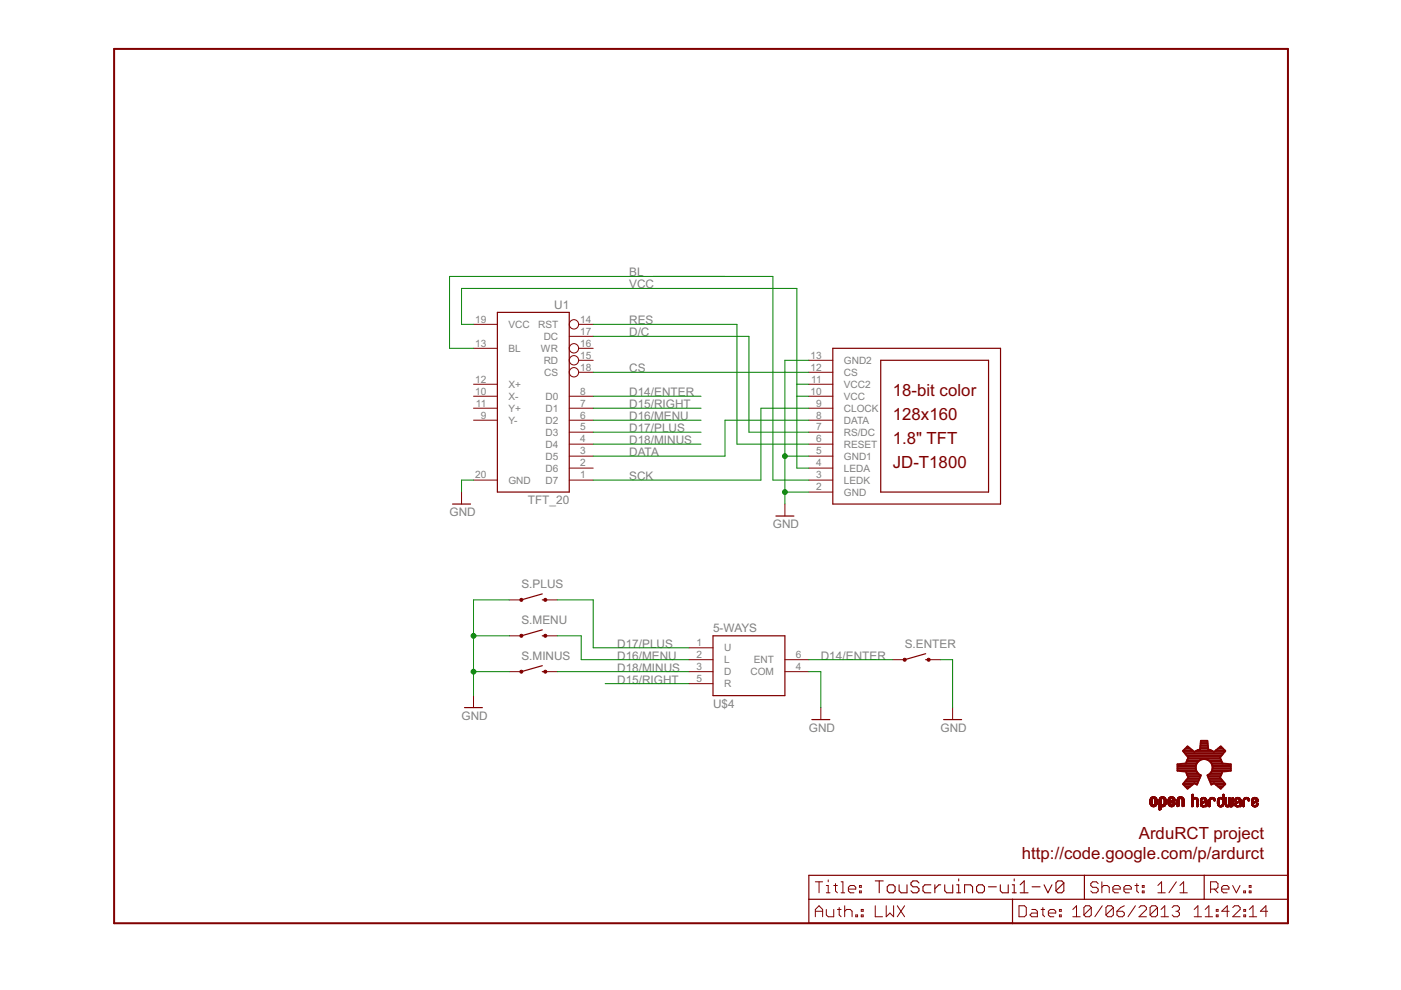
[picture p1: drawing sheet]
<svg xmlns="http://www.w3.org/2000/svg" width="297mm" height="210mm" viewBox="0 0 297 210" stroke-linecap="round" stroke-linejoin="round" font-family="sans-serif">
<g fill="none" stroke="#800000" stroke-width=".21">
<path d="M100.4 68.8h5.1M100.4 73.9h5.1M120.7 71.3h5.1M122.7 68.8h3.1M122.7 78.9h3.1M122.7 73.9h3.1M122.7 76.4h3.1M171.5 78.9h5.1M171.5 76.4h5.1M100.4 84h5.1M100.4 86.6h5.1M100.4 89.1h5.1"/>
<path d="M100.4 81.5h5.1M120.7 84h5.1M120.7 86.6h5.1M120.7 89.1h5.1M120.7 91.6h5.1M120.7 94.2h5.1M120.7 96.7h5.1M120.7 99.3h5.1M171.5 84h5.1M171.5 86.6h5.1M171.5 89.1h5.1M171.5 91.6h5.1"/>
<path d="M171.5 94.2h5.1M171.5 96.7h5.1M171.5 99.3h5.1M171.5 81.5h5.1M97.9 104.3v2.6M100.4 101.8h5.1M120.7 101.8h5.1M166.4 106.9v2.5M171.5 101.8h5.1M171.5 104.3h5.1M108 127.2h2.5M108 134.8h2.5"/>
<path d="M115.6 127.2h2.6M115.6 134.8h2.6M146.1 137.4h5.1M146.1 139.9h5.1M166.4 139.9h5.1M189.3 139.9h2.5M196.9 139.9h2.5M100.4 147.5v2.5M108 142.4h2.5M115.6 142.4h2.6M146.1 142.4h5.1M146.1 144.9h5.1"/>
<path d="M166.4 142.4h5.1M174 150v2.6M202 150v2.6M243.8 170.3h.4M243.8 170.2h.4M243.8 170.1h.4M243.8 170h.4M243.8 169.9h.4M243.8 169.8h.4M243.8 169.7h.4M243.8 169.6h.4M243.9 170.5h.4"/>
<path d="M243.9 170.4h.4M243.9 169.5h.4M243.9 170.6h.6M243.9 170.6h.5M243.9 170.7h1.3M243.9 169.3h1.3M243.9 169.2h1.3M244 170.8h1.2M244 169.2h1.2M244 170.8h1.1M244 169.2h1.1M244.1 170.9h1"/>
<path d="M244.1 169.1h1M244.1 170.9h.9M244.1 169.1h.9M244.2 169h.7M244.2 171h.7M244.3 169.4l-.4 .1M244.4 171h.4M244.4 169.4h-.5M244.4 169h.4M244.5 169.3l-.6 .1M244.7 169.3l.6 .1M244.8 170.6h.5"/>
<path d="M244.8 169.4h.5M244.8 170.5h.5M244.9 170.5h.4M244.9 169.5h.4M244.9 170.4h.4M244.9 170.3h.4M244.9 170.2h.4M244.9 170.1h.4M244.9 170h.4M244.9 169.9h.4M244.9 169.8h.4M244.9 169.7h.4"/>
<path d="M244.9 169.6h.4M245.2 170.7h-1.3M245.3 170.6h-.6M245.8 171.7h.1M245.8 171.5h.3M245.8 171.4h.3M245.8 171.3h.3M245.8 171.2h.3M245.8 171.1h.3M245.8 171h.4M245.8 170.8h1.3M245.8 170.7h1.3"/>
<path d="M245.8 170.6h.6M245.8 170.6h.5M245.8 170.5h.4M245.8 170.4h.3M245.8 170.3h.3M245.8 170.2h.3M245.8 170.1h.3M245.8 170h.3M245.8 169.9h.3M245.8 169.8h.3M245.8 169.7h.3M245.8 169.6h.3"/>
<path d="M245.8 169.5h.4M245.8 169.3h1.3M245.9 169.3h1.2M245.9 169.2h1.2M245.9 169.2h1.1M246 169.1h1M246.1 169.1h.8M246.1 171.7h-.3M246.1 171.6h-.3M246.1 169h.7M246.2 169.4l-.4 .1M246.3 171h.4"/>
<path d="M246.3 169.4h-.5M246.3 169h.4M246.4 169.3l-.6 .1M246.6 170.6h.6M246.6 169.3h.6M246.7 169.4h.5M246.8 169.5h.4M246.8 170.4h.4M246.8 171h-1M246.8 169.6h.4M246.8 170.3h.4M246.8 170.2h.4"/>
<path d="M246.8 170.1h.4M246.8 170h.4M246.8 169.9h.4M246.8 169.8h.4M246.8 169.7h.4M246.9 170.9l-1.1 .1M247 170.9h-1.2M247.1 170.8h-1.3M247.1 170.7l-1.3 .1M247.2 170.6h-.5M247.2 170.5h-.5M247.2 170.5h-.4"/>
<path d="M247.7 170.5h.4M247.7 170.4h.4M247.7 170.3h.4M247.7 169.9h1.4M247.7 169.8h.4M247.7 169.8h.3M247.7 169.7h.3M247.7 169.5h.4M247.7 170.6h.6M247.7 170.6h.5M247.8 170.7h1.2M247.8 169.3h1.2"/>
<path d="M247.8 169.2h1.2M247.8 170.8h1.1M247.9 169.2h1M247.9 170.9h1M247.9 169.1h1M248 170.9h.8M248 169.1h.8M248.1 171h.7M248.1 169.7h-.4M248.1 169h.7M248.1 169.6h-.4M248.1 169.4l-.4 .1"/>
<path d="M248.2 170.3h-.5M248.2 169.4h-.5M248.2 171h.4M248.2 169.8h.9M248.2 169h.4M248.3 169.3l-.6 .1M248.3 170.2l-.6 .1M248.3 169.8h.8M248.4 170.2h-.7M248.5 169.7h.6M248.5 169.3l.6 .1M248.5 170.1l-.8 .1"/>
<path d="M248.6 169.4h.5M248.6 170.6h.5M248.7 170.1h-1M248.7 169.6h.4M248.7 169.5h.4M248.7 170.5h.4M248.7 170.4h.4M248.8 170.3h.3M248.8 170l-1.1 .1M248.8 170.2h.3M248.9 170h-1.2M249 170.8h-1.2"/>
<path d="M249 170.2h.1M249 169.9h-1.3M249.1 170.6h-.6M249.1 170.5h-.4M249.6 171h.2M249.6 170.9h.4M249.6 170.8h.4M249.6 170.7h.4M249.6 170.6h.4M249.6 170.5h.4M249.6 170.4h.4M249.6 170.3h.4"/>
<path d="M249.6 170.2h.4M249.6 170.1h.4M249.6 170h.4M249.6 169.9h.4M249.6 169.8h.4M249.6 169.7h.4M249.6 169.6h.4M249.6 171h.1M249.7 169.3h1.3M249.7 169.2h1.2M249.8 169.2h1.1M249.8 169.1h1"/>
<path d="M249.9 169.1h.8M249.9 170.9l-.3 .1M250 169h.7M250 169.5l-.4 .1M250 169.5h-.4M250.1 169.4h-.5M250.1 169h.4M250.2 169.3l-.6 .1M250.4 169.3l.6 .1M250.5 169.4h.5M250.6 169.4l.4 .1M250.6 169.5h.4"/>
<path d="M250.6 169.5l.5 .1M250.7 170.8h.4M250.7 170.7h.4M250.7 170.6h.4M250.7 170.5h.4M250.7 170.4h.4M250.7 170.3h.4M250.7 170.2h.4M250.7 170.1h.4M250.7 170h.4M250.7 169.9h.4M250.7 169.8h.4"/>
<path d="M250.7 169.7h.4M250.7 169.6h.4M250.7 171h.1M250.9 171h-.2M251 170.9l-.3 .1M251.1 170.9h-.4M252.7 171h.1M252.7 168.6h.3M252.7 170.9h.3M252.7 170.8h.3M252.7 170.7h.3M252.7 170.6h.3"/>
<path d="M252.7 170.5h.3M252.7 170.4h.3M252.7 170.3h.3M252.7 170.2h.3M252.7 170.1h.3M252.7 170h.3M252.7 169.9h.3M252.7 169.8h.3M252.7 169.7h.3M252.7 169.6h.3M252.7 169.5h.4M252.7 169.4h1.3"/>
<path d="M252.7 169.3h1.2M252.7 169.2l1.2 .1M252.7 169.2h1.1M252.7 169.1l1 .1M252.7 169.1h.3M252.7 169h.3M252.7 168.9h.3M252.7 168.8h.3M252.7 168.7h.3M252.7 168.5h.3M252.8 168.5h.2M252.8 168.4h.2"/>
<path d="M252.9 171h-.2M253 170.9h-.3M253 169.5l-.3 .1M253.1 169.4l-.4 .1M253.1 169.1h.5M253.2 169.4h-.5M253.3 169.1h.1M253.6 169.4h.4M253.6 169.4l.4 .1M253.7 169.5h.3M253.7 169.5l.3 .1M253.7 169.6h.3"/>
<path d="M253.8 169.7h.2M253.8 170.9h.2M253.8 170.8h.2M253.8 170.7h.2M253.8 170.6h.2M253.8 170.5h.2M253.8 170.4h.2M253.8 170.3h.2M253.8 170.2h.2M253.8 170.1h.2M253.8 170h.2M253.8 169.9h.2"/>
<path d="M253.8 169.8h.2M253.9 171l-.1 .1M254 171h-.2M254 170.9l-.2 .1M254.5 170.6h.3M254.5 169.8h.2M254.5 169.7h.3M254.5 170.7l.4 .1M254.5 170.7h.4M254.5 169.9h.1M254.5 169.6h.3M254.5 169.5h.4"/>
<path d="M254.6 170.8h.8M254.6 170.8h.4M254.6 169.5h.3M254.6 170.9h.8M254.6 169.4h1.2M254.7 170.9h.7M254.7 169.3h1M254.7 169.2l1 .1M254.7 171h.7M254.8 169.8h-.3M254.8 169.2h.8M254.8 170.5h-.3"/>
<path d="M254.8 169.7h-.3M254.8 171h.6M254.9 170.4h-.4M254.9 170.1h1M254.9 170.3l-.4 .1M254.9 169.1h.5M255 170h.9M255 169.4l-.4 .1M255 171.1h.1M255 169.4h-.4M255.1 170.3h-.5M255.1 171.1h.1"/>
<path d="M255.1 170.8h.3M255.1 169.9h.8M255.1 169.1h.2M255.2 170.2l-.6 .1M255.2 169.9h.7M255.3 170.2h-.7M255.4 169.4h.4M255.4 169.8h.5M255.4 169.4l.4 .1M255.4 170.1l-.7 .1M255.5 169.5h.3M255.5 169.8h.4"/>
<path d="M255.5 169.5h.4M255.5 170.1h.4M255.5 169.6h.4M255.6 171h.1M255.6 170.9h.3M255.6 170.8h.3M255.6 170.7h.3M255.6 170.6h.3M255.6 170.5h.3M255.6 170.4h.3M255.6 170.3h.3M255.6 170.2h.3"/>
<path d="M255.6 169.7h.3M255.9 171h-.3M255.9 170.9l-.3 .1M255.9 170.1h-1.2M256.3 170.9h.3M256.3 170.8h.3M256.3 170.7h.3M256.3 170.6h.3M256.3 170.5h.3M256.3 170.4h.3M256.3 170.3h.3M256.3 170.2h.3"/>
<path d="M256.3 170.1h.3M256.3 170h.3M256.3 169.9h.3M256.3 169.8h.3M256.3 169.7h.3M256.3 169.5h.4M256.5 169.3h1M256.5 171l-.2 .1M256.6 171h-.3M256.6 169.2h.8M256.6 170.9l-.3 .1M256.6 169.6h-.3"/>
<path d="M256.7 169.5h-.4M256.8 169.1h.5M256.8 169.4l-.4 .1M256.8 169.4h-.4M256.9 169.1h.1M257.2 169.4h.4M257.2 169.4l.4 .1M257.3 169.5h.4M257.4 169.6h.3M257.4 169.7h.3M257.4 169.8h.1M257.6 169.4h-1.2"/>
<path d="M257.6 169.8h-.2M258.1 170.4h.3M258.1 170.3h.3M258.1 170.2h.3M258.1 170.1h.3M258.1 170h.3M258.1 169.9h.3M258.1 169.8h.3M258.1 170.5h.3M258.1 169.7h.3M258.1 170.6h.4M258.1 169.6h.3"/>
<path d="M258.2 170.7h.4M258.2 170.6h.3M258.2 170.7l.4 .1M258.2 170.8h.6M258.3 170.8h1.1M258.3 169.3h1.2M258.3 170.9h1M258.4 170.9h.9M258.4 169.2h1.1M258.4 171h.8M258.5 169.5l-.3 .1M258.5 169.5h-.3"/>
<path d="M258.5 171h.6M258.6 169.1h.5M258.6 169.4l-.4 .1M258.6 169.4h-.4M258.7 171.1h.1M258.7 169.1h.2M258.8 171.1h.1M259 169.4h.5M259.1 169.4h.4M259.1 170.7h.3M259.1 169.5h.4M259.2 170.6h.3"/>
<path d="M259.2 170.5h.3M259.2 170.4h.3M259.2 170.3h.3M259.2 170.2h.3M259.2 170.1h.3M259.2 170h.3M259.2 169.9h.3M259.2 169.8h.3M259.2 169.7h.3M259.2 169.6h.3M259.2 169.1h.3M259.2 169h.3"/>
<path d="M259.2 168.9h.3M259.2 168.8h.3M259.2 168.7h.3M259.2 168.6h.3M259.2 168.5h.3M259.4 168.4h.1M259.4 170.8h-.5M259.4 170.7l-.4 .1M259.5 170.6h-.4M259.5 170.5h-.3M259.5 169.3l-1.3 .1M259.8 170.6h.3"/>
<path d="M259.8 170.5h.3M259.8 170.4h.3M259.8 170.3h.3M259.8 170.2h.3M259.8 170.1h.3M259.8 170h.3M259.8 169.9h.3M259.8 169.8h.3M259.8 169.7h.3M259.8 169.6h.3M259.8 169.5h.3M259.8 169.4h.3"/>
<path d="M259.8 169.3h.3M259.8 169.2h.3M259.8 170.8h1.7M259.8 170.7l.3 .1M259.8 170.7h.3M259.8 170.8h1.6M259.9 170.9h1.5M259.9 170.9h1.4M259.9 171h1.4M259.9 169.1h.2M260 171h.5M260.2 171.1h.1"/>
<path d="M260.3 171.1h.1M260.4 170.8h.5M260.5 170.7h.3M260.5 170.6h.3M260.5 170.5h.3M260.5 170.4h.3M260.5 170.3h.3M260.5 170.2h.3M260.5 170.1h.3M260.5 170h.3M260.5 169.9h.3M260.5 169.8h.3"/>
<path d="M260.5 169.7h.3M260.5 169.6h.3M260.5 169.5h.3M260.5 169.4h.3M260.5 169.3h.3M260.5 169.2h.3M260.6 169.1h.2M260.7 171h.5M261 171.1h.1M261.1 170.7h.4M261.2 170.6h.3M261.2 170.5h.3"/>
<path d="M261.2 170.4h.3M261.2 170.3h.3M261.2 170.2h.3M261.2 170.1h.3M261.2 170h.3M261.2 169.9h.3M261.2 169.8h.3M261.2 169.7h.3M261.2 169.6h.3M261.2 169.5h.3M261.2 169.4h.3M261.2 169.3h.3"/>
<path d="M261.2 169.2h.3M261.3 169.1h.2M261.5 170.7l-.4 .1M261.7 170.6h.4M261.7 170.5h.4M261.8 170.7l.4 .1M261.8 170.7h.3M261.8 169.9h.1M261.8 169.7h.2M261.8 169.6h.3M261.8 170.8h.8M261.8 170.8l.8 .1"/>
<path d="M261.9 170.9h.8M261.9 169.4h1.1M261.9 169.3h1.1M262 169.8h-.2M262 169.3h.9M262 171h.7M262 169.2h.9M262.1 169.7h-.3M262.1 171h.6M262.1 169.2h.7M262.1 169.5l-.3 .1M262.1 170.4h-.4"/>
<path d="M262.1 170.1h1M262.1 169.5h-.3M262.2 170.3l-.4 .1M262.2 170h.9M262.2 169.1h.5M262.2 169.4l-.4 .1M262.3 169.4h-.5M262.3 171.1h.1M262.3 170.3h-.5M262.4 169.9h.7M262.4 169.1h.1M262.5 170.2l-.7 .1"/>
<path d="M262.5 169.9h.6M262.6 170.2h-.7M262.6 169.4h.5M262.6 169.8h.5M262.7 169.4l.4 .1M262.7 170.1l-.8 .1M262.7 169.8h.4M262.7 169.5h.4M262.8 169.5h.3M262.8 169.6h.3M262.8 170.1h.3M262.8 169.7h.3"/>
<path d="M262.8 170.9h.3M262.8 170.8h.3M262.8 170.7h.3M262.8 170.6h.3M262.8 170.5h.3M262.8 170.4h.3M262.8 170.3h.3M262.8 170.2h.3M263 171l-.2 .1M263.1 171h-.3M263.1 170.1h-1.1M263.6 171h.1"/>
<path d="M263.6 170.9h.2M263.6 170.8h.2M263.6 170.7h.2M263.6 170.6h.2M263.6 170.5h.2M263.6 170.4h.2M263.6 170.3h.2M263.6 170.2h.2M263.6 170.1h.2M263.6 170h.2M263.6 169.9h.2M263.6 169.8h.2"/>
<path d="M263.6 169.7h.2M263.6 169.5h.3M263.7 169.3h1.1M263.8 169.2l1 .1M263.8 171h-.2M263.8 169.2h.9M263.8 170.9l-.2 .1M263.9 169.7h-.3M263.9 169.2h.7M263.9 169.6h-.3M263.9 169.5l-.3 .1M264 169.1h.5"/>
<path d="M264 169.4l-.4 .1M264.1 169.4h-.4M264.2 169.1h.1M264.4 169.4h.5M264.5 169.4l.4 .1M264.6 169.5h.3M264.6 169.7h.3M264.6 169.6h.3M264.6 169.8h.2M264.8 169.4h-1.1M264.9 169.8h-.3M264.9 169.7h-.3"/>
<path d="M265.4 170.6h.4M265.4 170.6h.3M265.4 170.5h.3M265.4 170h1.1M265.4 170h.3M265.4 169.9h.3M265.4 169.8h.3M265.4 169.7h.3M265.4 169.6h.3M265.4 170.7h.4M265.5 170.7l.4 .1M265.5 170.8h.5"/>
<path d="M265.5 169.4h1.2M265.5 170.8h1.1M265.5 169.3h1.1M265.6 170.9h1M265.6 169.2h1M265.6 170.9h.9M265.6 169.2h.9M265.7 171h.7M265.7 169.2h.7M265.7 170.4h-.3M265.7 169.5l-.3 .1M265.8 171h.6"/>
<path d="M265.8 170.3l-.4 .1M265.8 169.5h-.4M265.8 169.1h.5M265.8 169.4l-.3 .1M265.9 169.4h-.4M265.9 170.3h-.5M265.9 171.1h.1M266 169.1h.1M266 171.1h.1M266 170.2l-.6 .1M266.1 170.2h-.7M266.2 169.8h.5"/>
<path d="M266.2 169.4h.5M266.3 170.1l-.9 .1M266.3 169.8h.4M266.3 169.4l.4 .1M266.4 169.5h.3M266.4 170.6h.3M266.4 170.1h-1M266.4 169.7h.3M266.4 169.6h.3M266.5 170.5h.2M266.5 170.4h.2M266.6 170.3h.1"/>
<path d="M266.6 170.8h-.5M266.7 170h-.9M266.7 170.7l-.4 .1M266.7 170.7h-.4M266.7 169.9h-.8M266.7 170.5h-.3M266.7 169.9h-.6M172.9 193.2h1.5M172.9 187h1.5M172.9 194.4v-1.6l.8-.8 .7 .8v1.6M173.7 187v2.3M175.2 192.8v1.2l.4 .4h1.2v-1.6"/>
<path d="M175.2 189.3h.8M175.2 187.7h.4v1.6M175.6 186.6v.4M176.8 187.7h.7M177.1 187.3v1.6l.4 .4M177.5 192.8h.8M177.9 192.4v1.6l.4 .4M178.3 189.3h.8M178.3 187h.4v2.3M179.1 193.2l.4-.4h.8l.4 .4v1.2M179.1 192v2.4M179.9 188.5h1.5v-.4l-.3-.4h-.8l-.4 .4v.8l.4 .4h.8"/>
<path d="M181.4 194h.4v.4h-.4zM182.2 188.9h.4v.4h-.4zM182.2 187.7h.4v.4h-.4zM182.6 194h.4v.4h-.4zM182.6 192.8h.4v.4h-.4zM185.6 192v2.4h1.5M187.9 192v2.4l.8-.8 .8 .8v-2.4M190.2 192l1.6 2.4M191.8 192l-1.6 2.4M216 192h1.2l.4 .4v1.6l-.4 .4h-1.2zM218.8 192.8h.7l.4 .4v1.2h-1.1l-.4-.4 .4-.4h1.1M220.7 192.8h.8"/>
<path d="M221.1 192.4v1.6l.4 .4M222.3 193.6h1.5v-.4l-.4-.4h-.7l-.4 .4v.8l.4 .4h.7M224.6 194h.4v.4h-.4zM224.6 192.8h.4v.4h-.4zM227.5 194.4h1.5M227.5 192.8l.7-.8v2.4M231.4 192.4v1.6l-.4 .4h-.8l-.4-.4M231.4 192.4l-.4-.4h-.8l-.4 .4v1.6M231.4 192.4l-1.6 1.6M232.8 187.3l-.3-.3h-.8l-.4 .3v.4l.4 .4h.8l.3 .4v.4l-.3 .4h-.8l-.4-.4M233.6 188.1l.4-.4h.8l.4 .4v1.2M233.6 187v2.3"/>
<path d="M233.7 192l-1.6 2.4M235.9 188.5h1.6v-.4l-.4-.4h-.8l-.4 .4v.8l.4 .4h.8M236.1 192.4v1.6l-.5 .4h-.7l-.4-.4M236.1 192.4l-.5-.4h-.7l-.4 .4v1.6M236.1 192.4l-1.6 1.6M236.8 193.2h1.2l.4 .4v.4l-.4 .4h-.8l-.4-.4zM238.3 188.5h1.6v-.4l-.4-.4h-.8l-.4 .4v.8l.4 .4h.8M238.4 192l-.8 .4-.8 .8M240.6 187.7h.8M240.7 192l-1.5 2.4M241 187.3v1.6l.4 .4M241.5 192.4l.4-.4h.8l.4 .4v.4l-1.6 1.6h1.6"/>
<path d="M242.2 188.9h.4v.4h-.4zM242.2 187.7h.4v.4h-.4zM245.4 192.4v1.6l-.4 .4h-.8l-.4-.4M245.4 192.4l-.4-.4h-.8l-.4 .4v1.6M245.4 192.4l-1.6 1.6M245.5 187.7l.8-.7v2.3M245.5 189.3h1.6M246.2 194.4h1.5M246.2 192.8l.8-.8v2.4M248.5 192.4l.4-.4h.8l.4 .4v.4l-.4 .4M249.3 193.2h.4M249.4 187l-1.6 2.3"/>
<path d="M249.7 193.2l.4 .4v.4l-.4 .4h-.8l-.4-.4M250.2 189.3h1.5M250.2 187.7l.8-.7v2.3M253.2 194.4h1.5M253.2 192.8l.8-.8v2.4M255.5 194.4h1.6M255.5 192.8l.8-.8v2.4M256.7 188.5h1.2l.3-.4v-.8l-.3-.3h-1.2v2.3M257.5 188.5l.7 .8M257.9 194h.4v.4h-.4zM257.9 192.8h.4v.4h-.4zM259 188.5h1.6v-.4l-.4-.4h-.8l-.4 .4v.8l.4 .4h.8"/>
<path d="M260.6 193.2h-1.6l1.2-1.2v2.4M261.3 187.7l.8 1.6 .8-1.6M261.4 192.4l.4-.4h.8l.3 .4v.4l-1.5 1.6h1.5M263.7 188.9h.4v.4h-.4zM263.7 194h.4v.4h-.4zM263.7 192.8h.4v.4h-.4zM264.9 188.9h.3v.4h-.3zM264.9 187.7h.3v.4h-.3zM264.9 194.4h1.5M264.9 192.8l.8-.8v2.4M268.8 193.2h-1.6l1.2-1.2v2.4"/>
<circle cx="121.7" cy="68.8" r=".99"/>
<circle cx="121.7" cy="73.9" r=".99"/>
<circle cx="121.7" cy="78.9" r=".99"/>
<circle cx="121.7" cy="76.4" r=".99"/>
</g>
<path d="M24.2 10.4h248.9v185.3h-248.9z" fill="none" stroke="#800000" stroke-width=".42"/>
<g fill="none" stroke="#800000" stroke-width=".25">
<path d="M105.5 66.2h15.2v38.1h-15.2zM176.6 73.9h35.5v33h-35.5zM186.7 76.4h22.9v27.9h-22.9zM95.9 106.9h3.9M164.5 109.4h3.8M115 134.8h.6M115 127.2h.6M115 125.9l-4.5 1.3M115 133.5l-4.5 1.3M151.2 134.8h15.2v12.7h-15.2zM196.3 139.9h.6M196.3 138.6l-4.5 1.3"/>
<path d="M98.5 150h3.8M115 142.4h.6M115 141.1l-4.5 1.3M172.1 152.6h3.8M200.1 152.6h3.8M273.1 160.2v35.5M171.5 190.7h101.6M229.9 185.6v5.1M255.3 185.6v5.1M273.1 185.6h-101.6v10.1h43.2v-5"/>
</g>
<g fill="none" stroke="#800000" stroke-width=".23">
<path d="M185.6 186.8h1.7M186.4 186.8v2.5M188.5 187.6h.9l.4 .4v.9l-.4 .4h-.9l-.4-.4v-.9zM190.6 187.6v1.3l.5 .4h1.2v-1.7M194.8 187.2l-.4-.4h-.8l-.5 .4v.4l.5 .4h.8l.4 .4v.5l-.4 .4h-.8l-.5-.4M197.4 187.6h-1.3l-.4 .4v.9l.4 .4h1.3M198.2 187.6v1.7M199.5 187.6h-.4l-.9 .8M200.3 187.6v1.3l.4 .4h1.3v-1.7M202.8 189.3h.9M202.8 187.6h.5v1.7M203.3 186.4v.4"/>
<path d="M204.5 189.3v-1.7h1.3l.4 .4v1.3M207.5 187.6h.8l.4 .4v.9l-.4 .4h-.8l-.4-.4v-.9zM209.6 188h1.6M212.1 187.6v1.3l.4 .4h1.3v-1.7M214.6 189.3h.9M214.6 187.6h.4v1.7M215 186.4v.4M216.3 189.3h1.7M216.3 187.6l.8-.8v2.5M218.8 188h1.7M221.4 187.6l.8 1.7 .8-1.7M225.6 187.2l-.5-.4h-.8l-.4 .4v1.7"/>
<path d="M225.6 187.2v1.7l-.5 .4h-.8l-.4-.4M225.6 187.2l-1.7 1.7"/>
</g>
<g fill="none" stroke="#800000" stroke-width=".38">
<path d="M250.9 159.1h1.9M251 159.4h8.6M251.3 159.8h8M251.3 158.7h1.1M251.6 158.4h.4M253.9 159.1h2.8M254.4 158.7h1.8M254.5 158.4h1.6M254.5 158h1.6M254.6 157.7h1.5M254.6 157.3h1.4M257.8 159.1h1.9"/>
<path d="M258.2 158.7h1.1M258.6 158.4h.4M249.6 163.3h4M249.6 162.9h3.9M249.6 162.6h3.9M249.6 162.2h4M251 166.1h2.9M251 166.4h1.8M251.2 161.9h2.5M251.2 165.7h2.9M251.3 166.8h1.1M251.5 163.6l-1.9-.2v-1.4l1.9-.1 .5-1.2-1.2-1.5 1-1 1.4 1.2 1.2-.5 .2-1.8h1.4l.2 1.8 1.2 .5 1.4-1.2 1 1-1.2 1.5 .5 1.2 1.9 .1v1.4l-1.9 .2"/>
<path d="M251.5 163.6h2.2M251.5 165.4h2.7M251.5 160.1h7.6M251.6 161.5h2.4M251.6 164h2.4M251.7 167.1h.2M251.7 161.2h2.7M251.7 164.3h2.8M251.8 165h2.6M251.8 160.5h7M251.9 164.7h2.6M251.9 160.8h6.8"/>
<path d="M253.7 161.9a1.8 1.8 0 0 0 .9 2.5l-.8 2-.6-.3-1.4 1.1-1-1 1.2-1.4-.5-1.2M253.7 161.9a1.79 1.79 0 0 1 2.5-.7 1.79 1.79 0 0 1 .7 2.4M256.1 164.7h2.6M256.1 164.3h2.8M256.2 161.2h2.7M256.2 165h2.6M256.4 165.4h2.7M256.5 165.7h2.9M256.6 164h2.4M256.6 161.5h2.4M256.7 166.1h3M256.9 163.6l-.9 .8 .8 2 .6-.3 1.4 1.1 1-1-1.2-1.4 .5-1.2"/>
<path d="M256.9 163.6h2.2M256.9 161.9h2.5M257 163.3h4M257 162.2h4M257.1 162.9h3.9M257.1 162.6h3.9M257.8 166.4h1.8M258.2 166.8h1.1M258.7 167.1h.2"/>
</g>
<g fill="#800000" stroke="#800000" stroke-width=".21">
<path d="M191.6 139.6h.4v.5h-.4z" fill-rule="evenodd"/>
<path d="M196.7 139.6h.4v.5h-.4z" fill-rule="evenodd"/>
<path d="M110.3 134.6h.5v.4h-.5z" fill-rule="evenodd"/>
<path d="M115.4 134.6h.4v.4h-.4z" fill-rule="evenodd"/>
<circle cx="110.5" cy="127.2" r=".33"/>
<circle cx="115.6" cy="127.2" r=".33"/>
<circle cx="110.5" cy="142.4" r=".32"/>
<circle cx="115.6" cy="142.4" r=".32"/>
</g>
<g fill="none" stroke="#008000" stroke-width=".21">
<path d="M100.4 68.8h-2.5v-7.6h71.1v38.1h2.5M100.4 73.9h-5.1v-15.3h68.6v43.2h7.6M125.8 68.8h30.5v25.4h15.2M125.8 71.3h33v20.3h12.7M125.8 78.9h45.7M171.5 76.4h-5.1v30.5M125.8 84h22.8M125.8 94.2h22.8M125.8 91.6h22.8M125.8 86.6h22.8M125.8 89.1h22.8M166.4 96.7h5.1"/>
<path d="M169 81.5h2.5M169 84h2.5M171.5 86.6h-10.2v15.2h-35.5M171.5 89.1h-17.8v7.6h-27.9M100.4 101.8h-2.5v2.5M166.4 104.3h5.1M100.4 134.8h7.6M108 127.2h-7.6v20.3M118.2 134.8h5v5.1h22.9M118.2 127.2h7.6v10.2h20.3M171.5 139.9h17.8M199.4 139.9h2.6v10.1"/>
<path d="M100.4 142.4h7.6M118.2 142.4h27.9M128.3 144.9h17.8M171.5 142.4h2.5v7.6"/>
</g>
<g fill="#008000" stroke="#008000" stroke-width=".21">
<circle cx="100.4" cy="134.8" r=".51"/>
<circle cx="100.4" cy="142.4" r=".51"/>
<circle cx="166.4" cy="96.7" r=".51"/>
<circle cx="166.4" cy="104.3" r=".51"/>
</g>
<g font-size="4" fill="#800000">
<text x="189.3" y="89.1">128x160</text>
<text x="189.3" y="84">18-bit color</text>
<text x="189.3" y="94.2">1.8&quot; TFT</text>
<text x="189.3" y="99.2">JD-T1800</text>
<text x="241.4" y="178">ArduRCT project</text>
<text x="216.7" y="182">http://code.google.com/p/ardurct</text>
</g>
<g font-size="2.8" fill="#808080">
<text x="133.4" y="58.6">BL</text>
<text x="117.5" y="65.5">U1</text>
<text x="133.4" y="61.2">VCC</text>
<text x="133.4" y="68.8">RES</text>
<text x="133.4" y="71.3">D/C</text>
<text x="133.4" y="78.9">CS</text>
<text x="133.4" y="84">D14/ENTER</text>
<text x="133.4" y="86.5">D15/RIGHT</text>
<text x="133.4" y="89.1">D16/MENU</text>
<text x="133.4" y="94.2">D18/MINUS</text>
<text x="133.4" y="91.6">D17/PLUS</text>
<text x="133.4" y="96.7">DATA</text>
<text x="133.4" y="101.8">SCK</text>
<text x="111.9" y="106.9">TFT_20</text>
<text x="95.3" y="109.4">GND</text>
<text x="163.9" y="111.9">GND</text>
<text x="110.5" y="124.6">S.PLUS</text>
<text x="110.5" y="132.3">S.MENU</text>
<text x="130.9" y="137.3">D17/PLUS</text>
<text x="151.2" y="134">5-WAYS</text>
<text x="191.8" y="137.3">S.ENTER</text>
<text x="110.5" y="139.9">S.MINUS</text>
<text x="130.9" y="142.4">D18/MINUS</text>
<text x="130.9" y="139.9">D16/MENU</text>
<text x="174" y="139.9">D14/ENTER</text>
<text x="130.9" y="145">D15/RIGHT</text>
<text x="97.8" y="152.6">GND</text>
<text x="151.2" y="150">U$4</text>
<text x="171.5" y="155.1">GND</text>
<text x="199.4" y="155.1">GND</text>
</g>
<g font-size="2.4" fill="#808080">
<text x="100.8" y="68.4">19</text>
<text x="107.8" y="69.5">VCC</text>
<text x="114.1" y="69.5">RST</text>
<text x="123" y="68.4">14</text>
<text x="123" y="71">17</text>
<text x="100.8" y="73.5">13</text>
<text x="107.8" y="74.6">BL</text>
<text x="114.7" y="74.6">WR</text>
<text x="115.3" y="72.1">DC</text>
<text x="115.3" y="77.2">RD</text>
<text x="123" y="73.5">16</text>
<text x="123" y="76">15</text>
<text x="171.9" y="76">13</text>
<text x="178.9" y="77.2">GND2</text>
<text x="100.8" y="81.1">12</text>
<text x="100.8" y="83.7">10</text>
<text x="107.8" y="82.2">X+</text>
<text x="115.4" y="79.7">CS</text>
<text x="123" y="78.6">18</text>
<text x="123" y="83.7">8</text>
<text x="171.9" y="83.7">10</text>
<text x="171.9" y="78.6">12</text>
<text x="172" y="81.1">11</text>
<text x="178.9" y="82.2">VCC2</text>
<text x="178.9" y="79.7">CS</text>
<text x="100.9" y="86.2">11</text>
<text x="101.9" y="88.7">9</text>
<text x="107.8" y="84.8">X-</text>
<text x="107.8" y="87.3">Y+</text>
<text x="107.8" y="89.9">Y-</text>
<text x="115.6" y="84.8">D0</text>
<text x="115.6" y="87.3">D1</text>
<text x="115.6" y="89.9">D2</text>
<text x="123" y="86.2">7</text>
<text x="123" y="88.7">6</text>
<text x="173.1" y="88.7">8</text>
<text x="173.1" y="86.2">9</text>
<text x="178.9" y="89.9">DATA</text>
<text x="178.9" y="87.3">CLOCK</text>
<text x="178.9" y="84.8">VCC</text>
<text x="115.6" y="92.4">D3</text>
<text x="115.6" y="94.9">D4</text>
<text x="123" y="91.3">5</text>
<text x="123" y="93.8">4</text>
<text x="173.1" y="93.8">6</text>
<text x="173.1" y="91.3">7</text>
<text x="178.9" y="94.9">RESET</text>
<text x="178.9" y="92.4">RS/DC</text>
<text x="100.8" y="101.4">20</text>
<text x="115.6" y="97.5">D5</text>
<text x="115.6" y="100">D6</text>
<text x="123" y="101.4">1</text>
<text x="123" y="96.4">3</text>
<text x="123" y="98.9">2</text>
<text x="173.1" y="101.4">3</text>
<text x="173.1" y="98.9">4</text>
<text x="173.1" y="96.4">5</text>
<text x="178.9" y="100">LEDA</text>
<text x="178.9" y="97.5">GND1</text>
<text x="107.8" y="102.5">GND</text>
<text x="115.6" y="102.5">D7</text>
<text x="173.1" y="104">2</text>
<text x="178.9" y="105.1">GND</text>
<text x="178.9" y="102.5">LEDK</text>
<text x="147.7" y="137">1</text>
<text x="147.7" y="139.5">2</text>
<text x="147.7" y="142.1">3</text>
<text x="153.5" y="138.1">U</text>
<text x="153.5" y="140.6">L</text>
<text x="153.5" y="143.2">D</text>
<text x="159.1" y="143.2">COM</text>
<text x="159.8" y="140.6">ENT</text>
<text x="168.8" y="139.5">6</text>
<text x="168.8" y="142.1">4</text>
<text x="147.7" y="144.6">5</text>
<text x="153.5" y="145.7">R</text>
</g>
</svg>
